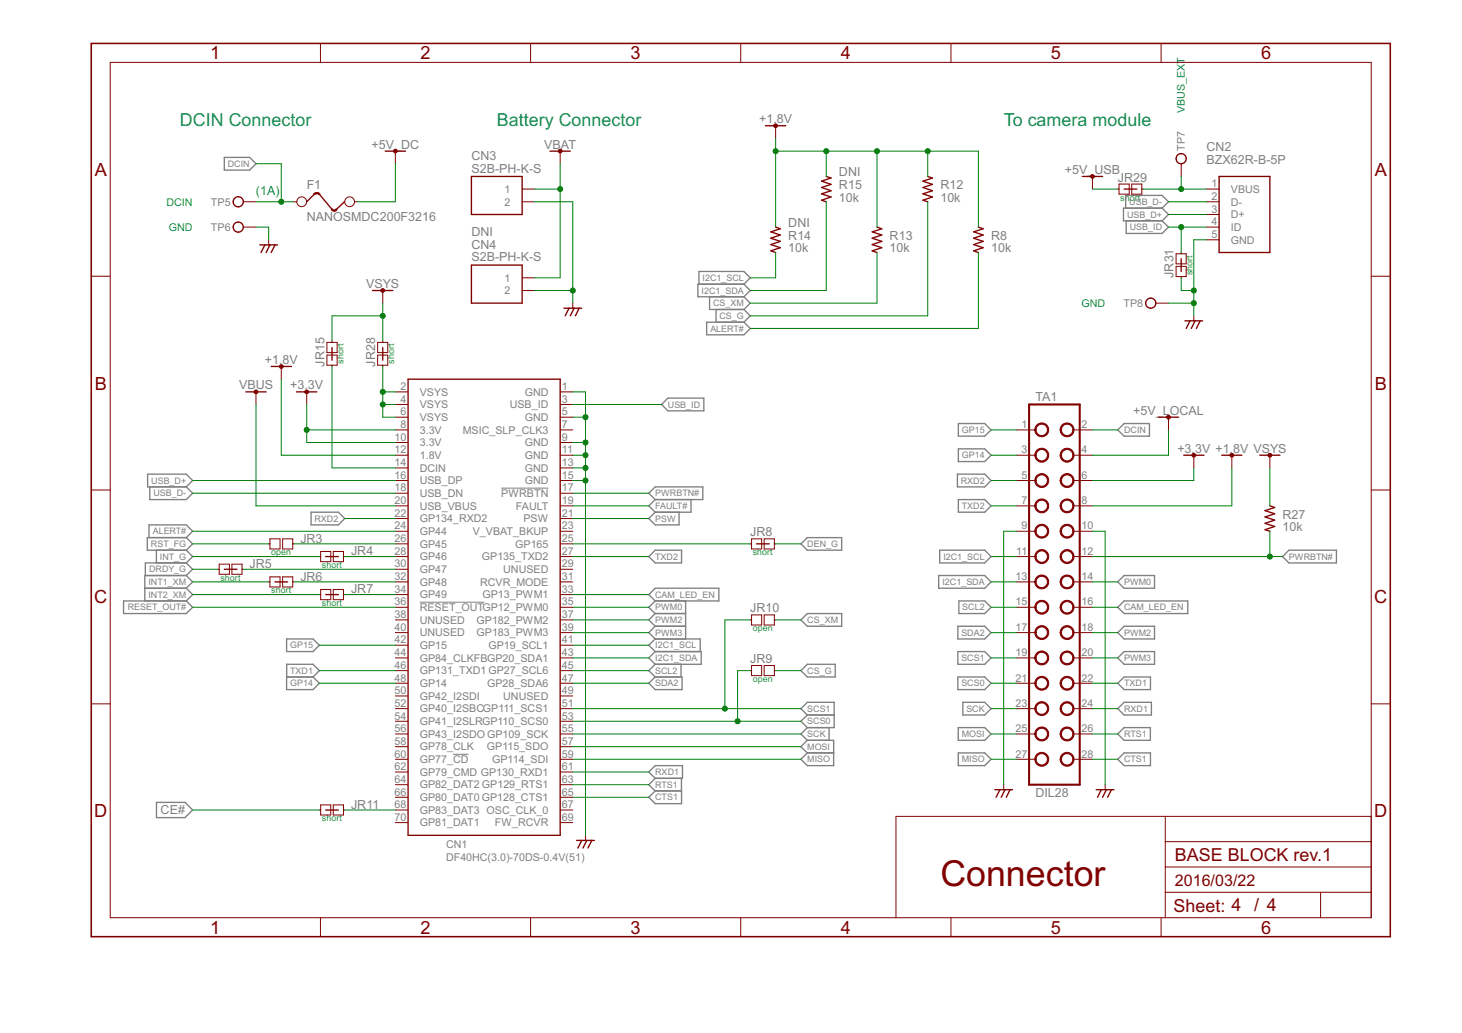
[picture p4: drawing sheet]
<svg xmlns="http://www.w3.org/2000/svg" width="297mm" height="210mm" viewBox="0 0 297 210" stroke-linecap="round" stroke-linejoin="round" font-family="sans-serif">
<path d="M101.9 99.2h9.5M85.3 122.4h13.1M92.1 153.3h3.1" fill="none" stroke="#808080" stroke-width=".2"/>
<g fill="none" stroke="#808080" stroke-width=".28">
<path d="M45.6 32h5.1l1.3 1.3-1.3 1.3h-5.1zM142 57.7v-2.5h9.2l1.2 1.3-1.2 1.2M151.2 57.7l1.2 1.3-1.2 1.3M151.2 57.7h-9.4v2.6h9.4M228.7 42.3v-2.6h7.4l1.3 1.3-1.3 1.3M228.8 44.9v2.5h7.3l1.3-1.3-1.3-1.2M236.1 42.3l1.3 1.3-1.3 1.3M236.1 42.3h-7.8v2.6h7.8M143.6 65.5h7.6l1.2 1.2-1.2 1.3h-7.6zM144.2 60.3v2.6h7M145.5 62.9v2.6M151.2 62.9l1.2 1.3-1.2 1.3"/>
<path d="M151.2 60.3l1.2 1.3-1.2 1.3M30 96.4h7.8l1.3 1.2-1.3 1.3h-7.8zM30.4 98.9v2.6h7.4l1.3-1.3-1.3-1.3M134.4 82.2l1.3-1.3h7.3v2.6h-7.3zM194.5 96.4h5.6l1.3 1.2-1.3 1.3h-5.6zM194.7 86.1h5.4l1.3 1.3-1.3 1.2h-5.4zM194.7 91.2h5.4l1.3 1.3-1.3 1.3h-5.4zM227.1 87.4l1.3-1.3h5.1v2.5h-5.1zM29.4 119.5h8.4M30.3 109.2v-2.5h7.5l1.3 1.2-1.3 1.3M31.8 111.8v2.6M37.8 109.2l1.3 1.3-1.3 1.3"/>
<path d="M37.8 109.2h-7.9v2.6h7.9M37.8 116.9l1.3 1.3-1.3 1.3M37.8 116.9h-8.4v5.2M37.8 119.5l1.3 1.3-1.3 1.3M37.8 111.8l1.3 1.3-1.3 1.3M37.8 114.4h-8.3v2.5M37.8 114.4l1.3 1.3-1.3 1.2M63.2 104.1h5.5l1.3 1.3-1.3 1.3h-5.5zM131.8 100.2l1.3-1.3h9.7v2.6h-9.7zM133.1 111.8h5.4v2.6h-5.4l-1.3-1.3zM133.1 104.1l-1.3 1.3 1.3 1.3h4.9v-2.6M133.1 101.5l-1.3 1.3 1.3 1.3"/>
<path d="M133.1 119.5h12.9v2.6h-12.9l-1.3-1.3zM140.4 101.5v2.6h-7.3M162.7 110.5l1.3-1.3h7v2.6h-7zM190.7 116.9h9.4l1.3 1.3-1.3 1.3h-9.4zM190.9 111.8h9.2l1.3 1.3-1.3 1.3h-9.2zM194.7 101.5h5.4l1.3 1.3-1.3 1.3h-5.4zM227.1 118.2l1.3-1.3h6.2v2.6h-6.2zM261.9 111.8h9.6v2.6h-9.6l-1.3-1.3zM25.1 122.1h12.7l1.3 1.3-1.3 1.3h-12.7zM58.2 129.8h5.4l1.3 1.3-1.3 1.3h-5.4zM58.2 137.6h5.4l1.3 1.2-1.3 1.3h-5.4zM58.3 137.6v-2.6h5.3l1.3 1.3-1.3 1.3"/>
<path d="M131.8 138.8l1.3-1.2h5.5v2.5h-5.5zM133.1 132.4l-1.3 1.3 1.3 1.3M133.1 132.4h9.4v2.6h-9.4M133.1 129.8l-1.3 1.3 1.3 1.3M133.1 129.8h9.2v2.6M133.1 124.7h6.2M133.1 127.3h6.2M133.1 127.3l-1.3 1.2 1.3 1.3M133.1 124.7l-1.3 1.3 1.3 1.3M133.1 122.1l-1.3 1.3 1.3 1.3M133.1 135l-1.3 1.3 1.3 1.3M138.4 135v2.6"/>
<path d="M139.3 122.1v7.7M162.7 126l1.3-1.3h7v2.6h-7zM164 135h5.7v2.6h-5.7l-1.3-1.3zM194.6 132.4h5.5l1.3 1.3-1.3 1.3h-5.5zM194.6 127.3h5.5l1.3 1.2-1.3 1.3h-5.5zM194.6 137.6h5.5l1.3 1.2-1.3 1.3h-5.5zM194.8 122.1h5.3l1.3 1.3-1.3 1.3h-5.3zM227.1 128.5l1.3-1.2h6.2v2.5h-6.2zM227.1 138.8l1.3-1.2h5.3v2.5h-5.3zM228.4 122.1h12.9v2.6h-12.9l-1.3-1.3zM228.4 132.4h6.2v2.6h-6.2l-1.3-1.3zM131.8 156.9l1.3-1.3h5.6v2.6h-5.6z"/>
<path d="M133.1 158.2l-1.3 1.2 1.3 1.3M138.5 158.2v5.1h-5.4l-1.3-1.3 1.3-1.3M164 150.4l-1.3 1.3 1.3 1.3M164 150.4h5.4v5.2h-5.4l-1.3-1.3 1.3-1.3M164 153h5.4M164 145.3l-1.3-1.3 1.3-1.3h5.5v5.1h-5.5M164 147.8l-1.3 1.3 1.3 1.3M164 145.3h5.5M164 145.3l-1.3 1.3 1.3 1.2M168.4 147.8v2.6M194.7 147.8h5.4l1.3 1.3-1.3 1.3h-5.4zM194.7 153h5.4l1.3 1.3-1.3 1.3h-5.4z"/>
<path d="M195.6 142.7h4.5l1.3 1.3-1.3 1.3h-4.5zM227.1 149.1l1.3-1.3h5.3v2.6h-5.3zM228.4 153h5.3v2.6h-5.3l-1.3-1.3zM228.4 142.7h5.5v2.6h-5.5l-1.3-1.3zM31.8 163h5.8l1.5 1.6-1.5 1.5h-5.8zM133.1 160.7h5.4"/>
</g>
<g fill="none" stroke="#800000" stroke-width=".2">
<path d="M22.4 12.7h256.2v173.8h-256.2zM65.1 8.8v3.9M107.8 8.8v3.9M150.5 8.8v3.9M193.2 8.8v3.9M235.9 8.8v3.9M80.3 30.7v2.6M106.1 38.4h2.5M113.8 30.7v2.6M157.6 25.5v2.6M222 35.9v2.5M227.1 38.4h.3"/>
<path d="M227.4 37.4h2v2.1h-2zM229.9 37.4h2.1v2.1h-2.1zM232 38.4h.3M240 33.3v2.6M245.1 38.4h2.6M18.5 56.1h3.9M49.4 41h2.6M49.4 46.1h2.6M54.6 48.7v1.1M59.7 41h.6M72.1 41h.5M77.8 59v2.6"/>
<path d="M106.1 41h2.5M106.1 56.5h2.5M106.1 59h2.5M239 51.6h2v2h-2zM239 54.1h2v2.1h-2zM240 51.3v.3M240 56.2v.3M245.1 43.6h2.6M245.1 41h2.6M245.1 48.7h2.6M245.1 46.1h2.6M278.6 56.1h3.9"/>
<path d="M52 79.6v2.6M57.1 74.5v2.5M62.3 79.6v2.6M66.4 69.6h2.1v2h-2.1zM66.4 72.2h2.1v2h-2.1zM67.5 69.3v.3M67.5 74.2v.3M76.7 69.6h2.1v2h-2.1zM76.7 72.2h2.1v2h-2.1zM77.8 69.3v.3M77.8 74.2v.3M80.3 79.6h2.6"/>
<path d="M113.8 79.6h2.6M116.4 61.6v1M234.8 61.6h2.6M242.5 64.2v1M18.5 99.6h3.9M80.3 97.6h2.6M80.3 95.1h2.6M80.3 92.5h2.6M80.3 89.9h2.6M80.3 87.4h2.6M80.3 84.8h2.6M80.3 82.2h2.6"/>
<path d="M113.8 97.6h2.6M113.8 95.1h2.6M113.8 92.5h2.6M113.8 89.9h2.6M113.8 87.4h2.6M113.8 84.8h2.6M113.8 82.2h2.6M206.5 97.6h3.9M206.5 92.5h3.9M206.5 87.4h3.9M218.1 97.6h3.9M218.1 92.5h3.9"/>
<path d="M218.1 87.4h3.9M237.4 84.8v2.6M242.5 92.5v2.6M250.3 92.5v2.6M258 92.5v2.6M278.6 99.6h3.9M44.3 115.7h.2M44.5 114.6h2.1v2.1h-2.1zM47.1 114.6h2.1v2.1h-2.1zM49.2 115.7h.2M54.6 110.5h.2M54.6 118.2h.2"/>
<path d="M54.8 109.5h2.1v2h-2.1zM54.8 117.2h2.1v2.1h-2.1zM57.4 109.5h2.1v2h-2.1zM57.4 117.2h2.1v2.1h-2.1zM59.5 110.5h.2M59.5 118.2h.2M64.9 113.1h.3M65.2 112.1h2v2h-2zM65.2 119.8h2v2.1h-2zM67.7 112.1h2.1v2h-2.1zM67.7 119.8h2.1v2.1h-2.1zM69.8 113.1h.2"/>
<path d="M80.3 107.9h2.6M80.3 110.5h2.6M80.3 113.1h2.6M80.3 115.7h2.6M80.3 118.2h2.6M80.3 105.4h2.6M80.3 102.8h2.6M80.3 100.2h2.6M113.8 107.9h2.6M113.8 110.5h2.6M113.8 113.1h2.6M113.8 115.7h2.6"/>
<path d="M113.8 118.2h2.6M113.8 105.4h2.6M113.8 102.8h2.6M113.8 100.2h2.6M152.4 110.5h.3M152.7 109.5h2v2h-2zM155.3 109.5h2v2h-2zM157.3 110.5h.3M206.5 107.9h3.9M206.5 113.1h3.9M206.5 118.2h3.9M206.5 102.8h3.9"/>
<path d="M218.1 107.9h3.9M218.1 113.1h3.9M218.1 118.2h3.9M218.1 102.8h3.9M64.9 120.8h.3M69.8 120.8h.2M80.3 120.8h2.6M80.3 123.4h2.6M80.3 126h2.6M80.3 128.5h2.6M80.3 131.1h2.6M80.3 133.7h2.6"/>
<path d="M80.3 136.3h2.6M80.3 138.8h2.6M113.8 120.8h2.6M113.8 123.4h2.6M113.8 126h2.6M113.8 128.5h2.6M113.8 131.1h2.6M113.8 133.7h2.6M113.8 136.3h2.6M113.8 138.8h2.6M152.4 126h.3M152.4 136.3h.3"/>
<path d="M152.7 124.9h2v2.1h-2zM152.7 135.2h2v2.1h-2zM155.3 124.9h2v2.1h-2zM155.3 135.2h2v2.1h-2zM157.3 126h.3M157.3 136.3h.3M206.5 123.4h3.9M206.5 128.5h3.9M206.5 133.7h3.9M206.5 138.8h3.9M218.1 123.4h3.9M218.1 128.5h3.9"/>
<path d="M218.1 133.7h3.9M218.1 138.8h3.9M18.5 143h3.9M80.3 141.4h2.6M80.3 144h2.6M80.3 146.6h2.6M80.3 149.1h2.6M80.3 151.7h2.6M80.3 154.3h2.6M80.3 156.9h2.6M80.3 159.4h2.6M113.8 141.4h2.6"/>
<path d="M113.8 144h2.6M113.8 146.6h2.6M113.8 149.1h2.6M113.8 151.7h2.6M113.8 154.3h2.6M113.8 156.9h2.6M113.8 159.4h2.6M203.9 159.4v1.1M206.5 144h3.9M206.5 149.1h3.9M206.5 154.3h3.9M218.1 144h3.9"/>
<path d="M218.1 149.1h3.9M218.1 154.3h3.9M224.5 159.4v1.1M278.6 143h3.9M64.9 164.6h.3M65.2 163.6h2v2h-2zM67.7 163.6h2.1v2h-2.1zM69.8 164.6h.2M80.3 162h2.6M80.3 164.6h2.6M80.3 167.2h2.6M113.8 162h2.6"/>
<path d="M113.8 164.6h2.6M113.8 167.2h2.6M119 169.7v1.1M236.7 165.9v20.6M236.7 176.2h41.9M236.7 171h41.9M278.6 165.9h-96.6v20.6M65.1 186.5v3.8M107.8 186.5v3.8M150.5 186.5v3.8M193.2 186.5v3.8M235.9 186.5v3.8"/>
<path d="M236.7 181.3h41.9M268.3 181.3v5.2"/>
<circle cx="61.3" cy="41" r=".99"/>
<circle cx="71" cy="41" r=".99"/>
</g>
<path d="M18.5 8.8h264v181.5h-264z" fill="none" stroke="#800000" stroke-width=".32"/>
<g fill="none" stroke="#800000" stroke-width=".28">
<path d="M63.9 39.5l-1.6 1.5M64.9 39.5l2.6 3M78.3 30.7h4.1M95.8 35.9h10.3v7.7h-10.3zM111.7 30.7h4.2M155.5 25.5h4.1M167.9 35.9l.9 .3-1.9 .6 1.9 .7-1.9 .6 1.9 .7-1.9 .6 1.9 .6-1.9 .7 1 .3M188.5 35.9l.9 .3-1.9 .6 1.9 .7-1.9 .6 1.9 .7-1.9 .6 1.9 .6-1.9 .7 1 .3M219.9 35.9h4.1M228.4 38.4h2.6M247.7 35.9h10.3v15.4h-10.3zM52.8 49.8h3.6"/>
<path d="M53.8 49.8l-.8 1.5M54.8 49.8l-.7 1.5M55.9 49.8l-.8 1.5M70 41l-1.6 1.5M75.7 59h4.1M95.8 53.9h10.3v7.7h-10.3zM157.6 46.1l.9 .4-1.9 .6 1.9 .7-1.9 .6 1.9 .6-1.9 .7 1.9 .6-1.9 .7 1 .3M178.2 46.1l1 .4-2 .6 2 .7-2 .6 2 .6-2 .7 2 .6-2 .7 1 .3M198.8 46.1l.9 .4-1.9 .6 1.9 .7-1.9 .6 1.9 .6-1.9 .7 1.9 .6-1.9 .7 1 .3M240 52.6v2.6M50 79.6h4.1M55.1 74.5h4.1"/>
<path d="M60.2 79.6h4.2M67.5 70.6v2.6M77.8 70.6v2.6M82.9 77h30.9v92.7h-30.9zM114.6 62.6h3.6M115.6 62.6l-.8 1.6M116.6 62.6l-.7 1.6M117.7 62.6l-.8 1.6M240.7 65.2h3.6M241.8 65.2l-.8 1.5M242.8 65.2l-.8 1.5M243.8 65.2l-.7 1.5"/>
<path d="M235.4 84.8h4.1M240.5 92.5h4.1M248.2 92.5h4.1M255.9 92.5h4.2M45.6 115.7h2.6M55.9 118.2h2.5M66.2 113.1h2.5M153.7 110.5h2.6M258 102.8l1 .3-2 .7 2 .6-2 .7 2 .6-2 .6 2 .7-2 .6 1 .3M66.2 120.8h2.5M66.2 164.6h2.5M117.2 170.8h3.6"/>
<path d="M118.2 170.8l-.8 1.5M119.2 170.8l-.8 1.5M120.2 170.8l-.7 1.5M202.1 160.5h3.6M203.2 160.5l-.8 1.5M204.2 160.5l-.8 1.5M205.2 160.5l-.8 1.5M222.7 160.5h3.6M223.8 160.5l-.8 1.5M224.8 160.5l-.8 1.5M225.8 160.5l-.8 1.5"/>
<circle cx="240" cy="32.2" r="1.03"/>
<circle cx="48.4" cy="41" r="1.03"/>
<circle cx="48.4" cy="46.2" r="1.03"/>
<circle cx="233.8" cy="61.6" r="1.03"/>
</g>
<g fill="#800000" stroke="#800000" stroke-width=".2">
<path d="M63.7 39.4l.7-.3v.3l-.5 .2z" fill-rule="evenodd"/>
<path d="M64.4 39.1l.6 .3-.2 .2-.4-.2z" fill-rule="evenodd"/>
<path d="M67.9 42.7l.3-.3 .3 .1-.5 .4z" fill-rule="evenodd"/>
<path d="M67.3 42.6l.3-.1 .3 .2v.2z" fill-rule="evenodd"/>
<path d="M157.2 25.4a.38 .38 0 0 1 .7-.1 .38 .38 0 0 1-.2 .6 .38 .38 0 0 1-.5-.4l.4-.1 .1 .1-.1 .2-.4-.2z" fill-rule="evenodd"/>
<path d="M56.8 74.3a.39 .39 0 0 1 .7 0 .39 .39 0 0 1-.2 .6 .39 .39 0 0 1-.5-.4l.3-.2 .2 .2h-.5z" fill-rule="evenodd"/>
<path d="M113.5 30.5a.38 .38 0 0 1 .6-.1 .38 .38 0 0 1-.1 .6 .38 .38 0 0 1-.6-.3l.4-.1 .1 .1-.1 .1-.4-.1z" fill-rule="evenodd"/>
<path d="M62 79.4a.38 .38 0 0 1 .6 0 .38 .38 0 0 1-.1 .6 .38 .38 0 0 1-.6-.4l.4-.1 .1 .1-.1 .2-.4-.2z" fill-rule="evenodd"/>
<path d="M51.7 79.4a.38 .38 0 0 1 .6 0 .38 .38 0 0 1-.1 .6 .38 .38 0 0 1-.6-.4l.3-.1 .2 .1-.1 .2-.4-.2z" fill-rule="evenodd"/>
<path d="M77.4 58.8a.39 .39 0 0 1 .7 0 .39 .39 0 0 1-.2 .6 .39 .39 0 0 1-.5-.4l.4-.1 .1 .1-.1 .2-.4-.2z" fill-rule="evenodd"/>
<path d="M221.6 35.7a.38 .38 0 0 1 .6-.1 .38 .38 0 0 1-.1 .6 .38 .38 0 0 1-.5-.3l.4-.2 .1 .2-.1 .1-.4-.1z" fill-rule="evenodd"/>
<path d="M80 30.5a.39 .39 0 0 1 .6 0 .39 .39 0 0 1-.1 .6 .39 .39 0 0 1-.6-.4l.4-.1 .2 .2-.6-.1z" fill-rule="evenodd"/>
<path d="M210.6 86.4a1.42 1.42 0 0 1 2.3 .3 1.42 1.42 0 0 1-.9 2 1.42 1.42 0 0 1-1.8-1.3h.3a1.16 1.16 0 0 1 1.7-1 1.16 1.16 0 0 1 .2 1.9 1.16 1.16 0 0 1-1.9-.7v-.2h-.3z" fill-rule="evenodd"/>
<path d="M215.8 86.4a1.41 1.41 0 0 1 2.2 .2 1.41 1.41 0 0 1-.8 2.1 1.41 1.41 0 0 1-1.8-1.3h.2a1.16 1.16 0 0 1 1.7-1.1 1.16 1.16 0 0 1 .3 1.9 1.16 1.16 0 0 1-1.9-.6l-.1-.2h-.2z" fill-rule="evenodd"/>
<path d="M210.6 91.5a1.42 1.42 0 0 1 2.3 .3 1.42 1.42 0 0 1-.9 2.1 1.42 1.42 0 0 1-1.8-1.4h.3a1.16 1.16 0 0 1 1.7-1 1.16 1.16 0 0 1 .2 2 1.16 1.16 0 0 1-1.9-.7v-.3h-.3z" fill-rule="evenodd"/>
<path d="M215.8 91.5a1.42 1.42 0 0 1 2.2 .3 1.42 1.42 0 0 1-.8 2.1 1.42 1.42 0 0 1-1.8-1.4h.2a1.16 1.16 0 0 1 1.7-1.1 1.16 1.16 0 0 1 .3 1.9 1.16 1.16 0 0 1-1.9-.5l-.1-.3h-.2z" fill-rule="evenodd"/>
<path d="M210.6 96.7a1.42 1.42 0 0 1 2.3 .2 1.42 1.42 0 0 1-.9 2.1 1.42 1.42 0 0 1-1.8-1.4h.3a1.16 1.16 0 0 1 1.7-.9 1.16 1.16 0 0 1 .2 1.9 1.16 1.16 0 0 1-1.9-.7v-.3h-.3z" fill-rule="evenodd"/>
<path d="M215.8 96.7a1.42 1.42 0 0 1 2.2 .2 1.42 1.42 0 0 1-.8 2.1 1.42 1.42 0 0 1-1.8-1.4h.2a1.16 1.16 0 0 1 1.7-1 1.16 1.16 0 0 1 .3 1.9 1.16 1.16 0 0 1-1.9-.6l-.1-.3h-.2z" fill-rule="evenodd"/>
<path d="M210.6 101.8a1.42 1.42 0 0 1 2.3 .3 1.42 1.42 0 0 1-.9 2.1 1.42 1.42 0 0 1-1.8-1.4h.3a1.16 1.16 0 0 1 1.7-1 1.16 1.16 0 0 1 .2 2 1.16 1.16 0 0 1-1.9-.7v-.3h-.3z" fill-rule="evenodd"/>
<path d="M215.8 101.8a1.41 1.41 0 0 1 2.2 .3 1.41 1.41 0 0 1-.8 2.1 1.41 1.41 0 0 1-1.8-1.4h.2a1.16 1.16 0 0 1 1.7-1.1 1.16 1.16 0 0 1 .3 1.9 1.16 1.16 0 0 1-1.9-.5l-.1-.3h-.2z" fill-rule="evenodd"/>
<path d="M210.6 107a1.42 1.42 0 0 1 2.3 .3 1.42 1.42 0 0 1-.9 2 1.42 1.42 0 0 1-1.8-1.4h.3a1.16 1.16 0 0 1 1.7-.9 1.16 1.16 0 0 1 .2 1.9 1.16 1.16 0 0 1-1.9-.7v-.3h-.3z" fill-rule="evenodd"/>
<path d="M215.8 107a1.41 1.41 0 0 1 2.2 .2 1.41 1.41 0 0 1-.8 2.1 1.41 1.41 0 0 1-1.8-1.4h.2a1.16 1.16 0 0 1 1.7-1 1.16 1.16 0 0 1 .3 1.9 1.16 1.16 0 0 1-1.9-.6l-.1-.3h-.2z" fill-rule="evenodd"/>
<path d="M210.6 112.1a1.42 1.42 0 0 1 2.3 .3 1.42 1.42 0 0 1-.9 2.1 1.42 1.42 0 0 1-1.8-1.4h.3a1.16 1.16 0 0 1 1.7-1 1.16 1.16 0 0 1 .2 2 1.16 1.16 0 0 1-1.9-.7v-.3h-.3z" fill-rule="evenodd"/>
<path d="M215.8 112.1a1.42 1.42 0 0 1 2.2 .2 1.42 1.42 0 0 1-.8 2.2 1.42 1.42 0 0 1-1.8-1.4h.2a1.16 1.16 0 0 1 1.7-1.1 1.16 1.16 0 0 1 .3 2 1.16 1.16 0 0 1-1.9-.6l-.1-.3h-.2z" fill-rule="evenodd"/>
<path d="M210.6 117.3a1.42 1.42 0 0 1 2.3 .2 1.42 1.42 0 0 1-.9 2.1 1.42 1.42 0 0 1-1.8-1.4h.3a1.16 1.16 0 0 1 1.7-.9 1.16 1.16 0 0 1 .2 1.9 1.16 1.16 0 0 1-1.9-.7v-.3h-.3z" fill-rule="evenodd"/>
<path d="M215.8 117.3a1.42 1.42 0 0 1 2.2 .2 1.42 1.42 0 0 1-.8 2.1 1.42 1.42 0 0 1-1.8-1.4h.2a1.16 1.16 0 0 1 1.7-1 1.16 1.16 0 0 1 .3 1.9 1.16 1.16 0 0 1-1.9-.6l-.1-.3h-.2z" fill-rule="evenodd"/>
<path d="M210.6 122.4a1.42 1.42 0 0 1 2.3 .3 1.42 1.42 0 0 1-.9 2.1 1.42 1.42 0 0 1-1.8-1.4h.3a1.16 1.16 0 0 1 1.7-1 1.16 1.16 0 0 1 .2 2 1.16 1.16 0 0 1-1.9-.7v-.3h-.3z" fill-rule="evenodd"/>
<path d="M215.8 122.4a1.41 1.41 0 0 1 2.2 .3 1.41 1.41 0 0 1-.8 2.1 1.41 1.41 0 0 1-1.8-1.4h.2a1.16 1.16 0 0 1 1.7-1.1 1.16 1.16 0 0 1 .3 1.9 1.16 1.16 0 0 1-1.9-.5l-.1-.3h-.2z" fill-rule="evenodd"/>
<path d="M210.6 127.6a1.42 1.42 0 0 1 2.3 .2 1.42 1.42 0 0 1-.9 2.1 1.42 1.42 0 0 1-1.8-1.4h.3a1.16 1.16 0 0 1 1.7-.9 1.16 1.16 0 0 1 .2 1.9 1.16 1.16 0 0 1-1.9-.7v-.3h-.3z" fill-rule="evenodd"/>
<path d="M215.8 127.6a1.41 1.41 0 0 1 2.2 .2 1.41 1.41 0 0 1-.8 2.1 1.41 1.41 0 0 1-1.8-1.4h.2a1.16 1.16 0 0 1 1.7-1.1 1.16 1.16 0 0 1 .3 2 1.16 1.16 0 0 1-1.9-.6l-.1-.3h-.2z" fill-rule="evenodd"/>
<path d="M210.6 132.7a1.42 1.42 0 0 1 2.3 .3 1.42 1.42 0 0 1-.9 2.1 1.42 1.42 0 0 1-1.8-1.4h.3a1.16 1.16 0 0 1 1.7-1 1.16 1.16 0 0 1 .2 2 1.16 1.16 0 0 1-1.9-.7v-.3h-.3z" fill-rule="evenodd"/>
<path d="M215.8 132.7a1.42 1.42 0 0 1 2.2 .2 1.42 1.42 0 0 1-.8 2.1 1.42 1.42 0 0 1-1.8-1.3h.2a1.16 1.16 0 0 1 1.7-1.1 1.16 1.16 0 0 1 .3 2 1.16 1.16 0 0 1-1.9-.6l-.1-.3h-.2z" fill-rule="evenodd"/>
<path d="M210.6 137.9a1.42 1.42 0 0 1 2.3 .3 1.42 1.42 0 0 1-.9 2 1.42 1.42 0 0 1-1.8-1.4h.3a1.16 1.16 0 0 1 1.7-.9 1.16 1.16 0 0 1 .2 1.9 1.16 1.16 0 0 1-1.9-.7v-.3h-.3z" fill-rule="evenodd"/>
<path d="M215.8 137.9a1.41 1.41 0 0 1 2.2 .2 1.41 1.41 0 0 1-.8 2.1 1.41 1.41 0 0 1-1.8-1.4h.2a1.16 1.16 0 0 1 1.7-1 1.16 1.16 0 0 1 .3 1.9 1.16 1.16 0 0 1-1.9-.6l-.1-.3h-.2z" fill-rule="evenodd"/>
<path d="M210.6 143a1.42 1.42 0 0 1 2.3 .3 1.42 1.42 0 0 1-.9 2.1 1.42 1.42 0 0 1-1.8-1.4h.3a1.16 1.16 0 0 1 1.7-1 1.16 1.16 0 0 1 .2 2 1.16 1.16 0 0 1-1.9-.7v-.3h-.3z" fill-rule="evenodd"/>
<path d="M215.8 143a1.41 1.41 0 0 1 2.2 .3 1.41 1.41 0 0 1-.8 2 1.41 1.41 0 0 1-1.8-1.3h.2a1.16 1.16 0 0 1 1.7-1.1 1.16 1.16 0 0 1 .3 1.9 1.16 1.16 0 0 1-1.9-.5l-.1-.3h-.2z" fill-rule="evenodd"/>
<path d="M210.6 148.2a1.42 1.42 0 0 1 2.3 .2 1.42 1.42 0 0 1-.9 2.1 1.42 1.42 0 0 1-1.8-1.4h.3a1.16 1.16 0 0 1 1.7-.9 1.16 1.16 0 0 1 .2 1.9 1.16 1.16 0 0 1-1.9-.7v-.3h-.3z" fill-rule="evenodd"/>
<path d="M215.8 148.2a1.42 1.42 0 0 1 2.2 .2 1.42 1.42 0 0 1-.8 2.1 1.42 1.42 0 0 1-1.8-1.4h.2a1.16 1.16 0 0 1 1.7-1 1.16 1.16 0 0 1 .3 1.9 1.16 1.16 0 0 1-1.9-.6l-.1-.3h-.2z" fill-rule="evenodd"/>
<path d="M210.6 153.3a1.42 1.42 0 0 1 2.3 .3 1.42 1.42 0 0 1-.9 2.1 1.42 1.42 0 0 1-1.8-1.4h.3a1.16 1.16 0 0 1 1.7-1 1.16 1.16 0 0 1 .2 2 1.16 1.16 0 0 1-1.9-.7v-.3h-.3z" fill-rule="evenodd"/>
<path d="M215.8 153.3a1.42 1.42 0 0 1 2.2 .2 1.42 1.42 0 0 1-.8 2.1 1.42 1.42 0 0 1-1.8-1.3h.2a1.16 1.16 0 0 1 1.7-1.1 1.16 1.16 0 0 1 .3 1.9 1.16 1.16 0 0 1-1.9-.5l-.1-.3h-.2z" fill-rule="evenodd"/>
<path d="M242.2 92.3a.38 .38 0 0 1 .6-.1 .38 .38 0 0 1-.1 .6 .38 .38 0 0 1-.5-.3l.3-.1 .2 .1-.2 .1-.3-.1z" fill-rule="evenodd"/>
<path d="M249.9 92.3a.38 .38 0 0 1 .7-.1 .38 .38 0 0 1-.2 .6 .38 .38 0 0 1-.5-.3l.4-.1 .1 .1-.1 .1-.4-.1z" fill-rule="evenodd"/>
<path d="M257.7 92.3a.38 .38 0 0 1 .6-.1 .38 .38 0 0 1-.2 .6 .38 .38 0 0 1-.5-.3l.4-.1 .1 .1-.1 .1-.4-.1z" fill-rule="evenodd"/>
<path d="M237.1 84.6a.38 .38 0 0 1 .6-.1 .38 .38 0 0 1-.1 .6 .38 .38 0 0 1-.6-.3l.4-.2 .1 .2-.1 .1-.4-.1z" fill-rule="evenodd"/>
</g>
<path d="M209.1 82.2h10.3v77.2h-10.3z" fill="none" stroke="#800000" stroke-width=".42"/>
<g fill="none" stroke="#008000" stroke-width=".2">
<path d="M52 33.3h5.1v7.7M80.3 33.3v7.7h-7.7M108.6 38.4h5.2M113.8 33.3v23.2h-5.2M157.6 28.1v18M157.6 30.7h41.2v15.4M167.9 30.7v5.2M178.2 30.7v15.4M188.5 30.7v5.2M222 38.4h5.1M232.3 38.4h12.8M240 35.9v2.5"/>
<path d="M52 41h7.7M52 46.1h2.6v2.6M108.6 41h7.8v20.6M108.6 59h7.8M157.6 51.3v5.2h-5.2M167.9 41v18h-15.5M178.2 51.3v10.3h-25.8M188.5 41v23.2h-36.1M198.8 51.3v15.4h-46.4M237.4 41h7.7M237.4 46.1h7.7M237.4 43.6h7.7"/>
<path d="M240 56.5v2.5h2.5M240 46.1v5.2M245.1 48.7h-2.6v15.5M57.1 77v15.5h23.2M67.5 74.5v20.6h12.8M77.8 79.6h2.5M77.8 74.5v10.3h2.5M77.8 61.6v7.7M77.8 64.2h-10.3v5.1M116.4 79.6h2.6v90.1M237.4 61.6h5.1M39.1 97.6h41.2"/>
<path d="M52 82.2v20.6h28.3M62.3 82.2v7.7h18M62.3 87.4h18M77.8 82.2h2.5M116.4 84.8h2.6M116.4 89.9h2.6M116.4 92.5h2.6M116.4 95.1h2.6M116.4 97.6h2.6M116.4 82.2h18M201.4 92.5h5.1M201.4 97.6h5.1"/>
<path d="M201.4 87.4h5.1M222 87.4h5.1M237.4 87.4v5.1h-15.4M242.5 95.1v2.5h-20.5M250.3 95.1v7.7h-28.3M258 95.1v7.7M39.1 107.9h41.2M39.1 100.2h41.2M39.1 110.5h15.5M39.1 118.2h15.5M39.1 113.1h25.8M39.1 115.7h5.2"/>
<path d="M49.4 115.7h30.9M59.7 110.5h20.6M59.7 118.2h20.6M70 105.4h10.3M70 113.1h10.3M116.4 100.2h15.4M116.4 110.5h36M116.4 102.8h15.4M116.4 105.4h15.4M116.4 113.1h15.4M157.6 110.5h5.1M201.4 102.8h5.1"/>
<path d="M201.4 118.2h5.1M201.4 113.1h5.1M206.5 107.9h-2.6v51.5M222 107.9h2.5v51.5M222 118.2h5.1M222 113.1h38.6M258 107.9v5.2M39.1 120.8h25.8M39.1 123.4h41.2M64.9 131.1h15.4M64.9 136.3h15.4M64.9 138.8h15.4"/>
<path d="M70 120.8h10.3M116.4 120.8h15.4M116.4 133.7h15.4M116.4 131.1h15.4M116.4 136.3h15.4M116.4 126h15.4M116.4 138.8h15.4M116.4 123.4h15.4M116.4 128.5h15.4M152.4 136.3h-2.5v10.3M152.4 126h-5.1v18M157.6 136.3h5.1"/>
<path d="M157.6 126h5.1M201.4 133.7h5.1M201.4 138.8h5.1M201.4 123.4h5.1M201.4 128.5h5.1M222 133.7h5.1M222 138.8h5.1M222 123.4h5.1M222 128.5h5.1M116.4 151.7h46.3M116.4 149.1h46.3M116.4 144h46.3"/>
<path d="M116.4 154.3h46.3M116.4 146.6h46.3M116.4 156.9h15.4M116.4 159.4h15.4M201.4 149.1h5.1M201.4 144h5.1M201.4 154.3h5.1M222 149.1h5.1M222 144h5.1M222 154.3h5.1M39.1 164.6h25.8M70 164.6h10.3"/>
<path d="M116.4 162h15.4"/>
</g>
<g fill="#008000" stroke="#008000" stroke-width=".2">
<circle cx="119" cy="84.8" r=".51"/>
<circle cx="119" cy="89.9" r=".51"/>
<circle cx="119" cy="92.5" r=".51"/>
<circle cx="119" cy="95.1" r=".51"/>
<circle cx="119" cy="97.6" r=".51"/>
<circle cx="116.4" cy="59" r=".51"/>
<circle cx="242.5" cy="59" r=".51"/>
<circle cx="242.5" cy="61.6" r=".51"/>
<circle cx="77.8" cy="64.2" r=".51"/>
<circle cx="113.8" cy="38.4" r=".51"/>
<circle cx="167.9" cy="30.7" r=".51"/>
<circle cx="157.6" cy="30.7" r=".51"/>
<circle cx="178.2" cy="30.7" r=".51"/>
<circle cx="188.5" cy="30.7" r=".51"/>
<circle cx="240" cy="46.1" r=".51"/>
<circle cx="62.3" cy="87.4" r=".51"/>
<circle cx="149.9" cy="146.6" r=".51"/>
<circle cx="147.3" cy="144" r=".51"/>
<circle cx="57.1" cy="41" r=".51"/>
<circle cx="258" cy="113.1" r=".51"/>
<circle cx="77.8" cy="82.2" r=".51"/>
<circle cx="77.8" cy="79.6" r=".51"/>
<circle cx="240" cy="38.4" r=".51"/>
</g>
<text font-size="8.1" fill="#800000" x="191.1" y="180">Connector</text>
<g font-size="4.1" fill="#800000">
<text x="42.7" y="12.1">1</text>
<text x="85.4" y="12.1">2</text>
<text x="128.1" y="12.1">3</text>
<text x="170.8" y="12.1">4</text>
<text x="213.5" y="12.1">5</text>
<text x="256.2" y="12.1">6</text>
<text x="19.2" y="35.7">A</text>
<text x="279.3" y="35.7">A</text>
<text x="19.2" y="79.2">B</text>
<text x="279.3" y="79.2">B</text>
<text x="19.1" y="122.6">C</text>
<text x="279.2" y="122.6">C</text>
<text x="19.1" y="166.1">D</text>
<text x="279.2" y="166.1">D</text>
<text x="238.7" y="174.9">BASE BLOCK rev.1</text>
<text x="238.4" y="185.3">Sheet: 4 / 4</text>
<text x="42.7" y="189.7">1</text>
<text x="85.4" y="189.7">2</text>
<text x="128.1" y="189.7">3</text>
<text x="170.8" y="189.7">4</text>
<text x="213.5" y="189.7">5</text>
<text x="256.2" y="189.7">6</text>
</g>
<g font-size="4.1" fill="#008080">
<text x="36.6" y="25.6">DCIN Connector</text>
<text x="100.9" y="25.6">Battery Connector</text>
<text x="203.9" y="25.6">To camera module</text>
</g>
<text font-size="3.6" fill="#800000" x="238.7" y="180">2016/03/22</text>
<g font-size="2.8" fill="#808080">
<text x="154.2" y="25">+1.8V</text>
<text x="75.5" y="30.2">+5V_DC</text>
<text x="95.8" y="35.1">S2B-PH-K-S</text>
<text x="95.8" y="32.5">CN3</text>
<text x="110.6" y="30.2">VBAT</text>
<text x="170.5" y="35.9">DNI</text>
<text x="216.3" y="35.3">+5V_USB</text>
<text x="245.1" y="33.3">BZX62R-B-5P</text>
<text x="245.1" y="30.7">CN2</text>
<text x="62.3" y="38.4">F1</text>
<text x="170.5" y="41">10k</text>
<text x="170.5" y="38.4">R15</text>
<text x="191.1" y="41">10k</text>
<text x="191.1" y="38.4">R12</text>
<text x="227.1" y="36.9">JR29</text>
<text x="62.3" y="44.9">NANOSMDC200F3216</text>
<text x="95.8" y="48">DNI</text>
<text x="160.2" y="46.2">DNI</text>
<text x="95.8" y="53.1">S2B-PH-K-S</text>
<text x="95.8" y="50.5">CN4</text>
<text x="160.2" y="51.3">10k</text>
<text x="160.2" y="48.7">R14</text>
<text x="180.8" y="51.3">10k</text>
<text x="180.8" y="48.7">R13</text>
<text x="201.4" y="51.3">10k</text>
<text x="201.4" y="48.7">R8</text>
<text x="74.4" y="58.5">VSYS</text>
<text x="238.4" y="56.4" transform="rotate(-90 238.4 56.4)">JR31</text>
<text x="53.8" y="74">+1.8V</text>
<text x="65.9" y="74.5" transform="rotate(-90 65.9 74.5)">JR15</text>
<text x="76.2" y="74.5" transform="rotate(-90 76.2 74.5)">JR28</text>
<text x="48.6" y="79.1">VBUS</text>
<text x="59" y="79.1">+3.3V</text>
<text x="210.4" y="81.4">TA1</text>
<text x="230.2" y="84.3">+5V_LOCAL</text>
<text x="239.2" y="92">+3.3V +1.8V VSYS</text>
<text x="260.6" y="107.9">10k</text>
<text x="260.6" y="105.4">R27</text>
<text x="61" y="110.3">JR3</text>
<text x="71.3" y="112.8">JR4</text>
<text x="152.4" y="109">JR8</text>
<text x="50.7" y="115.4">JR5</text>
<text x="61" y="118">JR6</text>
<text x="71.3" y="120.6">JR7</text>
<text x="152.4" y="124.4">JR10</text>
<text x="152.4" y="134.7">JR9</text>
<text x="32.6" y="165.5">CE#</text>
<text x="71.3" y="164.3">JR11</text>
<text x="210.4" y="162">DIL28</text>
</g>
<text font-size="2.8" fill="#008080" x="52" y="39.7">(1A)</text>
<g font-size="2.4" fill="#008080">
<text x="240.8" y="23" transform="rotate(-90 240.8 23)">VBUS_EXT</text>
<text x="33.8" y="41.8">DCIN</text>
<text x="34.3" y="46.9">GND</text>
<text x="219.7" y="62.4">GND</text>
</g>
<g font-size="2.4" fill="#808080">
<text x="240.8" y="30.7" transform="rotate(-90 240.8 30.7)">TP7</text>
<text x="42.8" y="41.8">TP5</text>
<text x="102.5" y="39.2">1</text>
<text x="102.5" y="41.8">2</text>
<text x="246.1" y="40.6">2</text>
<text x="246.1" y="38.1">1</text>
<text x="250.1" y="41.8">D-</text>
<text x="250.1" y="39.2">VBUS</text>
<text x="42.8" y="46.9">TP6</text>
<text x="246.1" y="43.2">3</text>
<text x="246.1" y="45.8">4</text>
<text x="250.1" y="44.3">D+</text>
<text x="250.1" y="46.9">ID</text>
<text x="246.1" y="48.4">5</text>
<text x="250.1" y="49.5">GND</text>
<text x="102.5" y="57.2">1</text>
<text x="102.5" y="59.8">2</text>
<text x="228.2" y="62.4">TP8</text>
<text x="81.3" y="81.8">4</text>
<text x="81.3" y="79.3">2</text>
<text x="85.3" y="83">VSYS</text>
<text x="85.3" y="80.4">VSYS</text>
<text x="103.6" y="83">USB_ID</text>
<text x="106.6" y="80.4">GND</text>
<text x="114.2" y="79.3">1</text>
<text x="114.2" y="81.8">3</text>
<text x="80.1" y="89.6">10</text>
<text x="81.3" y="87">8</text>
<text x="81.3" y="84.4">6</text>
<text x="85.3" y="88.1">3.3V</text>
<text x="85.3" y="85.5">VSYS</text>
<text x="94" y="88.1">MSIC_SLP_CLK3</text>
<text x="106.6" y="85.5">GND</text>
<text x="114.2" y="84.4">5</text>
<text x="114.2" y="87">7</text>
<text x="114.2" y="89.6">9</text>
<text x="207.5" y="87">1</text>
<text x="219.7" y="87">2</text>
<text x="80.1" y="94.7">14</text>
<text x="80.1" y="92.1">12</text>
<text x="85.3" y="95.8">DCIN</text>
<text x="85.3" y="93.3">1.8V</text>
<text x="85.3" y="90.7">3.3V</text>
<text x="106.6" y="90.7">GND</text>
<text x="106.6" y="93.3">GND</text>
<text x="106.6" y="95.8">GND</text>
<text x="114.2" y="92.1">11</text>
<text x="114.2" y="94.7">13</text>
<text x="207.5" y="92.1">3</text>
<text x="219.7" y="92.1">4</text>
<text x="80.1" y="99.9">18</text>
<text x="80.1" y="97.3">16</text>
<text x="85.3" y="101">USB_DN</text>
<text x="85.3" y="98.4">USB_DP</text>
<text x="101.9" y="101">PWRBTN</text>
<text x="106.6" y="98.4">GND</text>
<text x="114.2" y="97.3">15</text>
<text x="114.2" y="99.9">17</text>
<text x="207.5" y="97.3">5</text>
<text x="219.7" y="97.3">6</text>
<text x="80.1" y="107.6">24</text>
<text x="80.1" y="105">22</text>
<text x="80.1" y="102.4">20</text>
<text x="85.3" y="106.1">GP134_RXD2</text>
<text x="85.3" y="103.6">USB_VBUS</text>
<text x="104.8" y="103.6">FAULT</text>
<text x="106.3" y="106.1">PSW</text>
<text x="114.2" y="102.4">19</text>
<text x="114.2" y="105">21</text>
<text x="114.2" y="107.6">23</text>
<text x="207.5" y="102.4">7</text>
<text x="207.5" y="107.6">9</text>
<text x="219.7" y="102.4">8</text>
<text x="219.7" y="107.6">10</text>
<text x="80.1" y="110.2">26</text>
<text x="80.1" y="112.7">28</text>
<text x="85.3" y="108.7">GP44</text>
<text x="85.3" y="111.3">GP45</text>
<text x="85.3" y="113.9">GP46</text>
<text x="96.1" y="108.7">V_VBAT_BKUP</text>
<text x="97.9" y="113.9">GP135_TXD2</text>
<text x="104.7" y="111.3">GP165</text>
<text x="114.2" y="110.2">25</text>
<text x="114.2" y="112.7">27</text>
<text x="206.5" y="112.7">11</text>
<text x="219.7" y="112.7">12</text>
<text x="80.1" y="115.3">30</text>
<text x="80.1" y="117.9">32</text>
<text x="85.3" y="116.4">GP47</text>
<text x="85.3" y="119">GP48</text>
<text x="97.6" y="119">RCVR_MODE</text>
<text x="102.3" y="116.4">UNUSED</text>
<text x="114.2" y="117.9">31</text>
<text x="114.2" y="115.3">29</text>
<text x="206.3" y="117.9">13</text>
<text x="219.7" y="117.9">14</text>
<text x="80.1" y="120.5">34</text>
<text x="80.1" y="123">36</text>
<text x="80.1" y="125.6">38</text>
<text x="85.3" y="121.6">GP49</text>
<text x="85.3" y="124.2">RESET_OUTGP12_PWM0</text>
<text x="98" y="121.6">GP13_PWM1</text>
<text x="114.2" y="120.5">33</text>
<text x="114.2" y="123">35</text>
<text x="114.2" y="125.6">37</text>
<text x="206.3" y="123">15</text>
<text x="219.7" y="123">16</text>
<text x="80.1" y="128.2">40</text>
<text x="80.1" y="130.8">42</text>
<text x="85.3" y="126.7">UNUSED</text>
<text x="85.3" y="129.3">UNUSED</text>
<text x="85.3" y="131.9">GP15</text>
<text x="96.8" y="126.7">GP182_PWM2</text>
<text x="96.8" y="129.3">GP183_PWM3</text>
<text x="99.2" y="131.9">GP19_SCL1</text>
<text x="114.2" y="128.2">39</text>
<text x="114.2" y="130.8">41</text>
<text x="206.3" y="128.2">17</text>
<text x="219.7" y="128.2">18</text>
<text x="80.1" y="133.3">44</text>
<text x="80.1" y="135.9">46</text>
<text x="85.3" y="134.5">GP84_CLKFBGP20_SDA1</text>
<text x="85.3" y="137">GP131_TXD1GP27_SCL6</text>
<text x="114.2" y="133.3">43</text>
<text x="114.2" y="135.9">45</text>
<text x="206.3" y="133.3">19</text>
<text x="219.7" y="133.3">20</text>
<text x="80.1" y="138.5">48</text>
<text x="80.1" y="141.1">50</text>
<text x="80.1" y="143.6">52</text>
<text x="85.3" y="139.6">GP14</text>
<text x="85.3" y="142.2">GP42_I2SDI</text>
<text x="99" y="139.6">GP28_SDA6</text>
<text x="102.3" y="142.2">UNUSED</text>
<text x="114.2" y="138.5">47</text>
<text x="114.2" y="141.1">49</text>
<text x="114.2" y="143.6">51</text>
<text x="206.3" y="138.5">21</text>
<text x="206.3" y="143.6">23</text>
<text x="219.7" y="138.5">22</text>
<text x="219.7" y="143.6">24</text>
<text x="80.1" y="146.2">54</text>
<text x="80.1" y="148.8">56</text>
<text x="85.3" y="144.8">GP40_I2SBCGP111_SCS1</text>
<text x="85.3" y="147.3">GP41_I2SLRGP110_SCS0</text>
<text x="85.3" y="149.9">GP43_I2SDOGP109_SCK</text>
<text x="114.2" y="146.2">53</text>
<text x="114.2" y="148.8">55</text>
<text x="206.3" y="148.8">25</text>
<text x="219.7" y="148.8">26</text>
<text x="80.1" y="151.4">58</text>
<text x="80.1" y="153.9">60</text>
<text x="85.3" y="152.5">GP78_CLK</text>
<text x="85.3" y="155.1">GP77_CD</text>
<text x="98.9" y="152.5">GP115_SDO</text>
<text x="100" y="155.1">GP114_SDI</text>
<text x="114.2" y="151.4">57</text>
<text x="114.2" y="153.9">59</text>
<text x="206.3" y="153.9">27</text>
<text x="219.7" y="153.9">28</text>
<text x="80.1" y="156.5">62</text>
<text x="80.1" y="159.1">64</text>
<text x="80.1" y="161.7">66</text>
<text x="85.3" y="157.6">GP79_CMD GP130_RXD1</text>
<text x="85.3" y="160.2">GP82_DAT2 GP129_RTS1</text>
<text x="114.2" y="156.5">61</text>
<text x="114.2" y="159.1">63</text>
<text x="114.2" y="161.7">65</text>
<text x="80.1" y="164.2">68</text>
<text x="80.1" y="166.8">70</text>
<text x="85.3" y="162.8">GP80_DAT0GP128_CTS1</text>
<text x="85.3" y="165.4">GP83_DAT3 OSC_CLK_0</text>
<text x="85.3" y="167.9">GP81_DAT1</text>
<text x="100.6" y="167.9">FW_RCVR</text>
<text x="114.2" y="164.2">67</text>
<text x="114.2" y="166.8">69</text>
<text x="90.6" y="172.3">CN1</text>
<text x="90.6" y="174.9">DF40HC(3.0)-70DS-0.4V(51)</text>
</g>
<g font-size="2" fill="#808080">
<text x="46.3" y="33.9">DCIN</text>
<text x="229.4" y="41.6">USB_D-</text>
<text x="229" y="44.2">USB_D+</text>
<text x="229.6" y="46.8">USB_ID</text>
<text x="142.6" y="59.7">I2C1_SDA</text>
<text x="142.7" y="57.1">I2C1_SCL</text>
<text x="144.9" y="62.2">CS_XM</text>
<text x="146.2" y="64.8">CS_G</text>
<text x="144.3" y="67.4">ALERT#</text>
<text x="135.7" y="82.8">USB_ID</text>
<text x="195.4" y="88">GP15</text>
<text x="228.4" y="88">DCIN</text>
<text x="195.4" y="93.1">GP14</text>
<text x="30.7" y="98.3">USB_D+</text>
<text x="31.2" y="100.9">USB_D-</text>
<text x="133.1" y="100.9">PWRBTN#</text>
<text x="195.2" y="98.3">RXD2</text>
<text x="63.9" y="106">RXD2</text>
<text x="133.1" y="106">PSW</text>
<text x="133.1" y="103.4">FAULT#</text>
<text x="195.4" y="103.4">TXD2</text>
<text x="30.7" y="111.2">RST_FG</text>
<text x="31" y="108.6">ALERT#</text>
<text x="32.5" y="113.7">INT_G</text>
<text x="133.1" y="113.7">TXD2</text>
<text x="164" y="111.2">DEN_G</text>
<text x="191.7" y="113.7">I2C1_SCL</text>
<text x="261.9" y="113.7">PWRBTN#</text>
<text x="30.2" y="118.9">INT1_XM</text>
<text x="30.3" y="116.3">DRDY_G</text>
<text x="191.5" y="118.9">I2C1_SDA</text>
<text x="228.4" y="118.9">PWM0</text>
<text x="26" y="124">RESET_OUT#</text>
<text x="30.2" y="121.5">INT2_XM</text>
<text x="133.1" y="121.5">CAM_LED_EN</text>
<text x="133.1" y="124">PWM0</text>
<text x="195.5" y="124">SCL2</text>
<text x="228.4" y="124">CAM_LED_EN</text>
<text x="58.9" y="131.8">GP15</text>
<text x="133.1" y="131.8">I2C1_SCL</text>
<text x="133.1" y="129.2">PWM3</text>
<text x="133.1" y="126.6">PWM2</text>
<text x="164" y="126.6">CS_XM</text>
<text x="195.3" y="129.2">SDA2</text>
<text x="228.4" y="129.2">PWM2</text>
<text x="58.9" y="136.9">TXD1</text>
<text x="133.1" y="134.3">I2C1_SDA</text>
<text x="133.1" y="136.9">SCL2</text>
<text x="164" y="136.9">CS_G</text>
<text x="195.3" y="134.3">SCS1</text>
<text x="228.4" y="134.3">PWM3</text>
<text x="58.9" y="139.5">GP14</text>
<text x="133.1" y="139.5">SDA2</text>
<text x="195.3" y="139.5">SCS0</text>
<text x="228.4" y="139.5">TXD1</text>
<text x="164" y="149.8">SCK</text>
<text x="164" y="147.2">SCS0</text>
<text x="164" y="144.6">SCS1</text>
<text x="195.4" y="149.8">MOSI</text>
<text x="196.3" y="144.6">SCK</text>
<text x="228.4" y="144.6">RXD1</text>
<text x="228.4" y="149.8">RTS1</text>
<text x="164" y="152.4">MOSI</text>
<text x="164" y="154.9">MISO</text>
<text x="195.4" y="154.9">MISO</text>
<text x="228.4" y="154.9">CTS1</text>
<text x="133.1" y="157.5">RXD1</text>
<text x="133.1" y="160.1">RTS1</text>
<text x="133.1" y="162.7">CTS1</text>
</g>
<g font-size="2" fill="#008080">
<text x="227.6" y="40.7">short</text>
<text x="242.3" y="55.9" transform="rotate(-90 242.3 55.9)">short</text>
<text x="69.8" y="74" transform="rotate(-90 69.8 74)">short</text>
<text x="80.1" y="74" transform="rotate(-90 80.1 74)">short</text>
<text x="55.1" y="112.8">open</text>
<text x="152.9" y="112.8">short</text>
<text x="44.8" y="118">short</text>
<text x="65.4" y="115.4">short</text>
<text x="55.1" y="120.6">short</text>
<text x="65.4" y="123.1">short</text>
<text x="152.9" y="128.3">open</text>
<text x="152.9" y="138.6">open</text>
<text x="65.4" y="166.9">short</text>
</g>
</svg>
